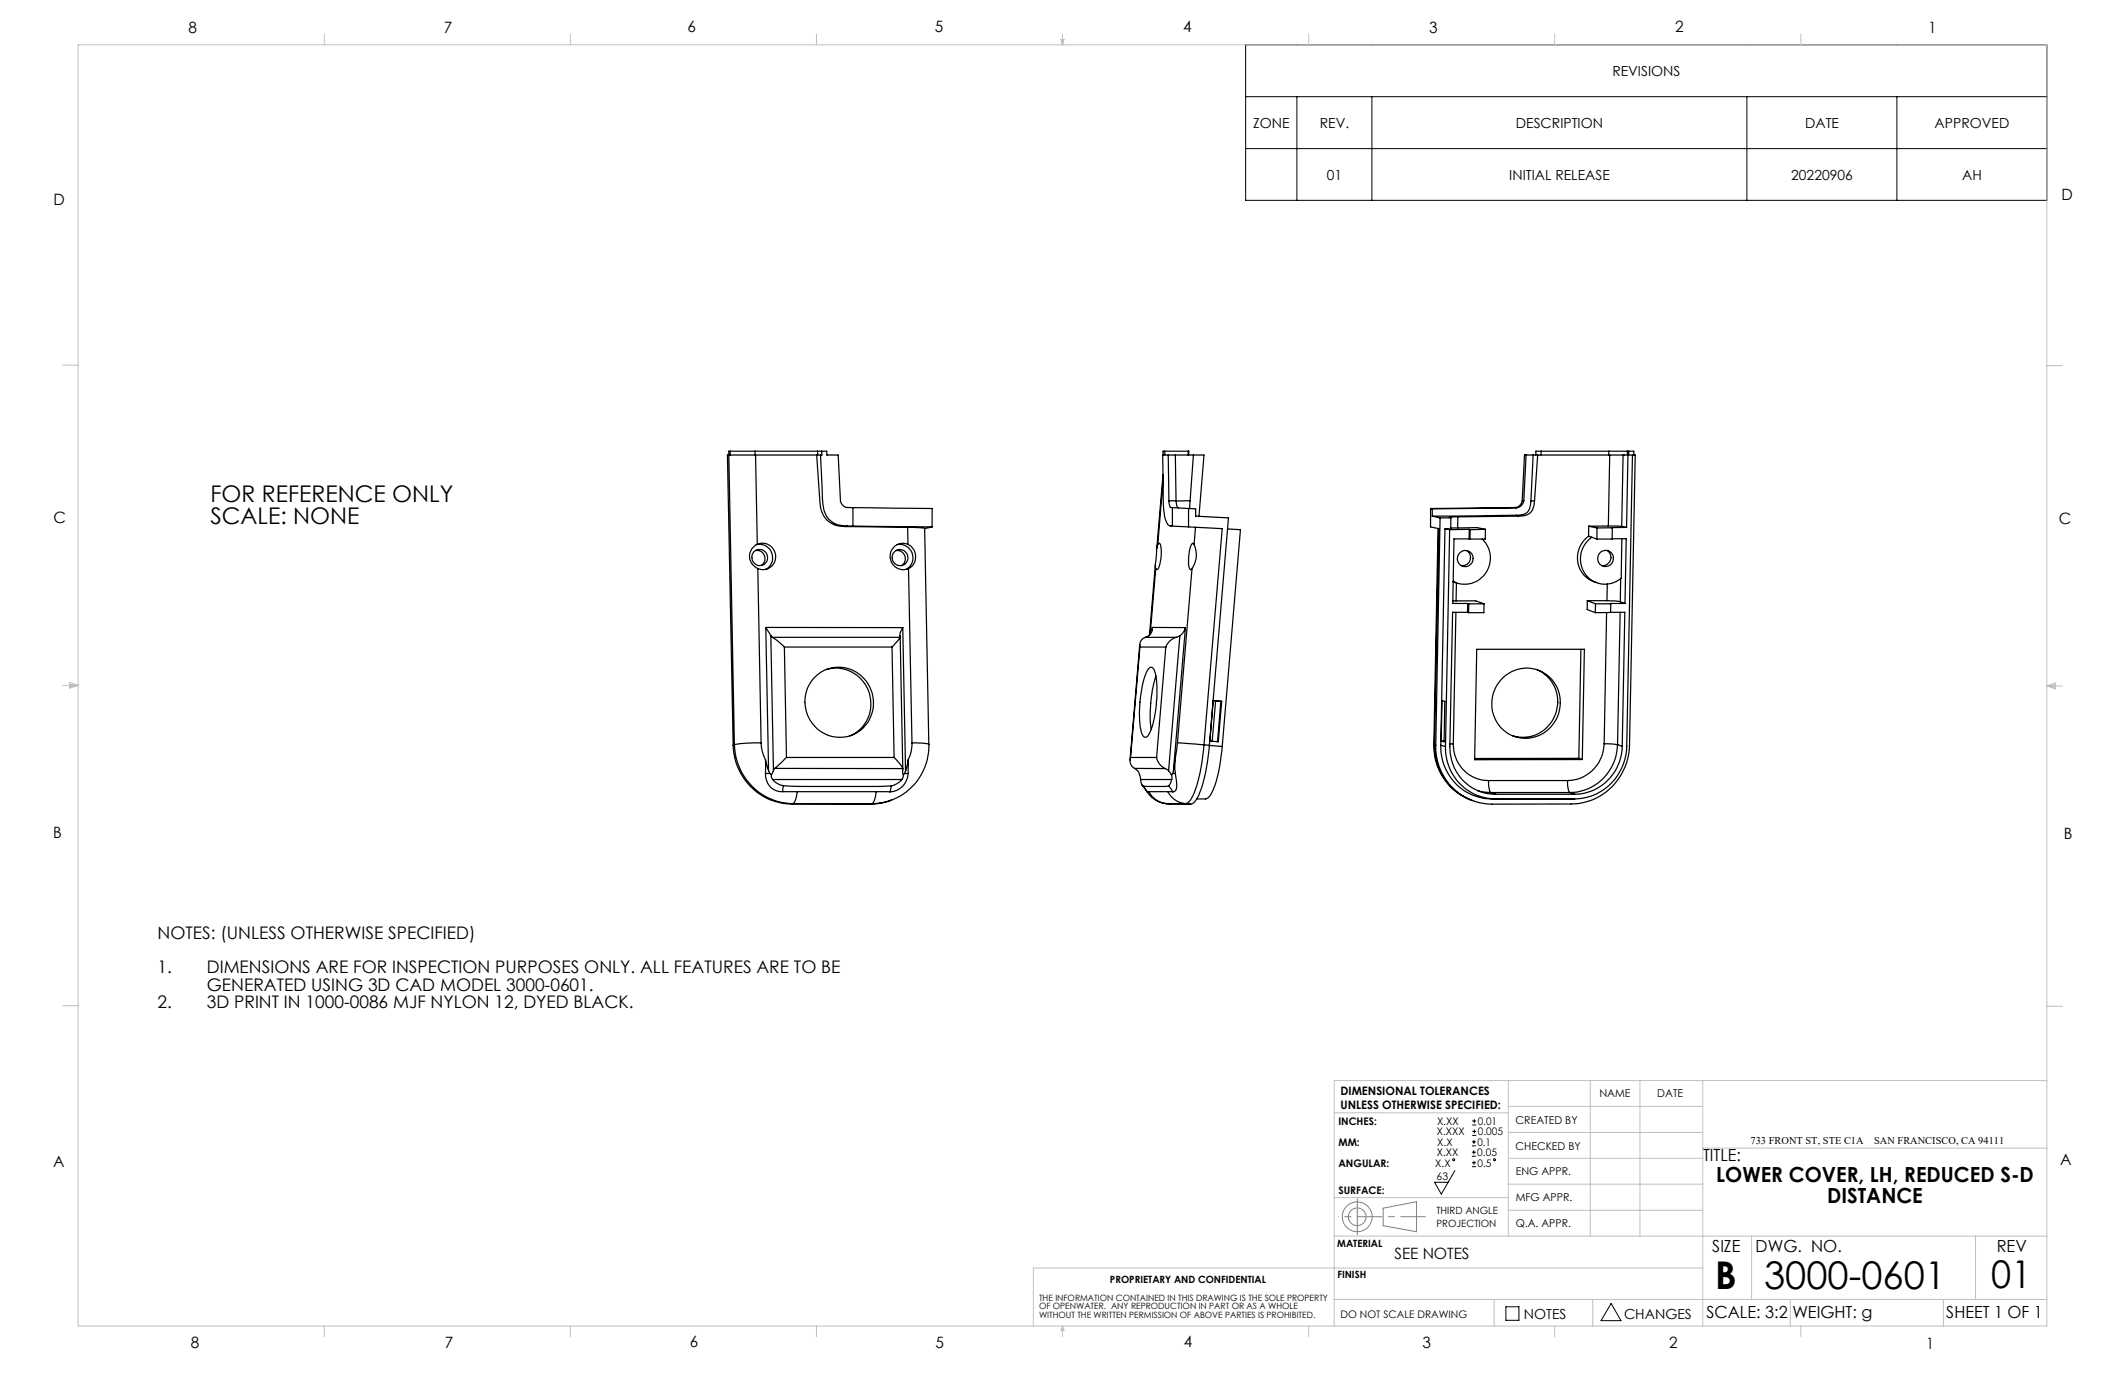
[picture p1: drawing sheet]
<svg xmlns="http://www.w3.org/2000/svg" width="432mm" height="279mm" viewBox="0 0 432 279" stroke-linecap="round" stroke-linejoin="round" font-family="sans-serif">
<g fill="none" stroke="#000" stroke-width=".2">
<path d="M253.1 9.1h162.8v31.6h-162.8zM253.1 19.6h162.8M263.5 19.6v21.1M278.8 19.6v21.1M355 19.6v21.1M385.4 19.6v21.1M253.1 30.2h162.8M295.6 237.9l-2.7 4.7-1.4-2.4h2.8M299.1 234.9h.8M299.1 234.1h.8M299.1 232.8h.8M299.1 232h.8"/>
<path d="M299.1 237.1h.8M299.1 236.3h.8M299.2 228.6h.8M299.2 227.8h.8M299.2 230.7h.8M299.2 229.9h.8M299.5 233.8v.8M299.5 231.6v.8M299.5 235.9v.8M299.6 227.4v.8M299.6 229.5v.8M306 265.5h2.6v2.8h-2.6z"/>
<path d="M327.4 264.9l2 3.5h-4.1z"/>
<circle cx="295.4" cy="235.7" r=".2"/>
<circle cx="303.7" cy="235.7" r=".2"/>
</g>
<g fill="none" stroke="#808080" stroke-width=".2">
<path d="M281.1 245.5l6.7-1.3v6.1l-6.7-1.2z"/>
<circle cx="275.8" cy="247.3" r="1.8"/>
<circle cx="275.8" cy="247.3" r="3"/>
</g>
<path d="M275.8 247.2h13.8" fill="none" stroke="#808080" stroke-width=".2" stroke-dasharray="15.2 1.3 1.3 1.3" stroke-dashoffset="10.2"/>
<path d="M275.8 247.2v-3.6M275.8 247.2v3.7" fill="none" stroke="#808080" stroke-width=".2" stroke-dasharray="15.2 1.3 1.3 1.3"/>
<path d="M275.8 247.2h-3.8" fill="none" stroke="#808080" stroke-width=".2" stroke-dasharray="15.2 1.3 1.3 1.3" stroke-dashoffset="15.2"/>
<g fill="none" stroke="#c0c0c0" stroke-width=".2">
<path d="M15.9 9.1h400v260.4h-400zM65.9 6.9v2.2M115.9 6.9v2.2M165.9 6.9v2.2M215.6 8h.6l-.3 1.1zM215.7 8l.2 1.1M215.9 6.9v2.2M216 8l-.1 1.1M265.9 6.9v2.2M315.9 6.9v2.2M365.9 6.9v2.2M12.7 74.2h3.2"/>
<path d="M415.9 74.3h3.2M12.7 139.3h3.2M14.2 139.1l1.7 .2M14.2 138.7l1.7 .6-1.7 .5zM15.9 139.3l-1.7 .3M415.9 139.4h3.2M415.9 139.4l1.8-.6v1.2zM415.9 139.4l1.8 .3M417.7 139.2l-1.8 .2M12.7 204.4h3.2M306.5 219.6v31.6M323.1 219.6v31.6"/>
<path d="M333.2 219.6v31.6M346 219.6v49.9M415.9 204.5h3.2M415.9 219.6h-144.8v49.9M271.1 226.1h35.4M306.5 235.4h39.5M306.5 230.1h39.5M306.5 224.8h39.5M346 233.3h69.9M271.1 251.2h144.8M271.1 243.3h35.4M306.5 245.9h39.5"/>
<path d="M306.5 240.6h39.5M346 257.7h-136v11.8M355.9 251.2v12.9M401.4 251.2v12.9M65.9 269.5v2.1M115.9 269.5v2.1M165.9 269.5v2.1M215.9 269.5v2.1M215.9 269.5l.3 .8h-.6zM265.9 269.5v2.1M271.1 264.1h144.8M303.6 264.1v5.4"/>
<path d="M315.9 269.5v2.1M323.6 264.1v5.4M363.8 264.1v5.4M365.9 269.5v2.1M394.9 264.1v5.4"/>
</g>
<g fill="none" stroke="#000" stroke-width=".25">
<path d="M148.1 92.5h5.4M148.1 92.5h-.3l1.2 58.9M148.1 92.5l1.1 58.8M148.4 91.7h5M148.4 91.7h-.3v.8M148.4 91.7v.8M153.4 91.7h13.6M153.4 91.7l.1 .8M153.5 92.5h13.2M153.5 92.5l.4 18.1M165.9 92.5l.7 8.9a5 5 0 0 0 4.7 5.6h.5M166.1 91.7l.1 .8"/>
<path d="M166.7 92.5l.4 7.5a10.6 10.6 0 0 0 .9 4.9 4.5 4.5 0 0 0 4.1 2M167 91.7h1v.8h2.3l.5 9.5a1.64 1.64 0 0 0 1.4 1.1l1.1 .1M167 91.7v.8h-.3M236.3 96.4l-1.2 15M236.3 97.6l-1 13M236.7 91.7h-.4l.1 .8h-.1l.1 7.5a12.8 12.8 0 0 0 .9 6.6l.4 .3h.5M236.7 91.7v.8h.7M236.7 91.7h4.9l-.1 .8M237.4 92.5l.1 9.3M237.4 92.5h7.3l-1.1 12.4M238.8 92.5l.2 9.2M241.5 91.7l-.1 .8"/>
<path d="M242.5 92.5l-.7 9.2M310.1 92.5h1.4M310.1 92.5h-.3l-.5 9.3M310.1 92.5l-.5 9.2M311.5 92.5h15.6M311.5 92.5l-.4 9.3M312.5 92.5l-.7 9.2M313.2 91.7l-.1 .8M326.9 91.7h3.8M326.9 91.7h-14.8v.8M326.9 91.7v.8M327.1 92.5h2.7"/>
<path d="M327.1 92.5l-.3 14.4M329.8 92.5h1.9l-1.1 59.2a10.8 10.8 0 0 1-10.7 10.6M329.8 92.5l-.3 14.5M330.7 91.7h1.3v.8h.3l-1.2 58.9a12 12 0 0 1-11.9 12h-16a11.6 11.6 0 0 1-11.5-12M330.7 91.7v.8M330.8 92.5l-.3 14.7M331 91.7l-.1 .8M153.6 111.9a1.65 1.65 0 0 1 1.7 1 1.65 1.65 0 0 1-.6 2M153.7 110.7a2.72 2.72 0 0 1 3.1 1.6 2.72 2.72 0 0 1-1.2 3.4M153.9 110.6a2.67 2.67 0 0 1 3.7 2.4 2.67 2.67 0 0 1-3.6 2.5M153.9 110.6a2.68 2.68 0 0 0-1.6 2.5 2.68 2.68 0 0 0 1.7 2.4M154 115.5l.7 35.5"/>
<path d="M171.8 107l12.6 .1M172.1 106.9h1.2M172.1 106.9l-.3 .1M173.3 106.9l16.1 .2M173.3 103.2l16.1 .1v3.8M173.3 103.2v3.7M182.1 111.9a1.68 1.68 0 0 1 1.8 1.1 1.68 1.68 0 0 1-.7 1.9M182.3 110.7a2.72 2.72 0 0 1 3.1 1.7 2.72 2.72 0 0 1-1.3 3.3M184.4 107.1l3.5 .3 .8 43.9M184.4 107.1l.1 3.5M184.5 110.6a2.66 2.66 0 0 0-3.6 2.6 2.66 2.66 0 0 0 3.7 2.3M184.5 110.6a2.76 2.76 0 0 1 .1 4.9"/>
<path d="M184.6 115.5l.7 35.5M189.4 107.1l-1.5 .3M234.8 114.7l-1.2 14.3M234.8 115.5l-1.1 13.4M235.3 110.6l.2-.2a5 5 0 0 1 .3 3.9l-.5 1.3-.3 .1-.2-.2M235.3 110.6l-.3 1.2-.2 2.9v.8M237.5 101.8l.3 1.3 .4 .1M238.2 103.2l3.3 .1M238.2 106.9l3.3 .2M238.2 103.2v3.7M239 101.7l.1 1.1 .3 .4M239 101.7l-1.5 .1"/>
<path d="M241.5 103.3v3.8M241.5 107.1l6.9 .3-3.7 43.9M241.5 103.3l1.5 .1v1.5l6.6 .3-3.9 46.2M241.8 101.7v1.6M241.8 101.7l-2.8 .1M242.2 115.5l-2.9 35.5M242.6 110.6a4.9 4.9 0 0 1-.4 4.9M242.6 110.6l-.2-.2a6.4 6.4 0 0 0-.9 4.5l.3 .8 .1 .1 .3-.3M242.9 107.1l-.3 3.5M249.4 107.5l2.7 .1-3.7 44.1M290.7 103.3v3.8l1.6 .3-.8 43.9M290.7 103.3l.3 .1"/>
<path d="M291 104.9l1.6 .3M291 103.4v1.5M292.2 107.4l-.8 43.9M292.6 105.2l-.9 46.2M292.6 105.2h2.2M293.6 107.5l1 .1M293.6 107.5l-.8 43.9M294.6 107.6l-.9 44.1M294.8 105.2v2.3h-1.2M295.9 118.4v3.7M296.2 107.3h-1.4M296.2 107.3l3.9-.1 1.7 .4"/>
<path d="M296.2 105l-1.7 .1 .3 .1M296.2 105v2.3M298 111.9a1.67 1.67 0 0 1 .7 2 1.67 1.67 0 0 1-1.8 1M298.5 109.5h-3l-.3 13.1h3M298.5 109.5h.2M298.6 107.6h-4M298.6 107.6l-.1 1.9M298.6 107.6h.1M298.7 107.6v1.9M301.2 109.5a5.3 5.3 0 0 1 .7 6.9 5.3 5.3 0 0 1-6.6 1.7l.6 .3M301.8 107.6v1.9h-3.1M301.8 107.6h-3.1"/>
<path d="M307.9 103.1l-17.2 .2M307.9 103.1l.3 .1M308.2 104.7l-17.2 .2M308.2 103.2l-17.2 .2M308.2 104.7l.4 .2M308.6 104.9l-12.4 .1M309.3 101.8v.2a1.64 1.64 0 0 1-1.4 1.1M309.6 101.7a1.72 1.72 0 0 1-1.4 1.5M309.6 101.7l-.3 .1M311.1 101.8l-.1 .7a2.11 2.11 0 0 1-2.2 2.2h-.6M311.8 101.7a2.77 2.77 0 0 1-3.2 3.2M311.8 101.7l-.7 .1"/>
<path d="M322.8 106.9l1.7 .4M322.8 106.9v2l1.7 .6M322.9 108.9a5.3 5.3 0 0 0-2.3 5.3 5.3 5.3 0 0 0 3.8 4.2M323.5 109.1a5.1 5.1 0 0 0-1.6 7.1 5.1 5.1 0 0 0 7.1 1.6l.4-.3 .2-8M324.5 107.3v2.2M326.5 111.9a1.64 1.64 0 0 1 .7 1.9 1.64 1.64 0 0 1-1.8 1.1M326.6 118.7l-.1 3.4M326.8 106.9l2.7 .1M326.8 106.9h-4M327.6 109.5h2.8l-.2 13.1M327.6 107.2v2.3h-3.1M327.6 107.2l-3.1 .1"/>
<path d="M329.3 117.6l-.1 4.7M329.5 107l1 .2M330.5 107.2h-3.1h.2M155.6 127.5l1 1.7M155.6 127.5l.6 29.1M155.6 127.5h27.8M156.6 129.2l.3 .3M156.6 129.2l.6 27.4M156.9 129.5l1.1 .7 1.4 1.3M156.9 129.5h26M159.4 131.5h21.9M159.4 131.5l.4 22.4"/>
<path d="M165.7 137.4a7.1 7.1 0 0 1 9-.3 7.1 7.1 0 0 1 2.1 8.8 6.9 6.9 0 0 1-7.5 3.8 6.9 6.9 0 0 1-5.7-6.3 6.9 6.9 0 0 1 2.1-6zM167.8 136.1a7.2 7.2 0 0 1 8.7 4.4 7.2 7.2 0 0 1-3.8 9M181.3 131.5l.4 22.4M182.9 129.5l-1.6 2M182.9 129.4l.5 26.9M183.4 127.5a2.41 2.41 0 0 0-.5 2M183.4 127.5l.6 29.1M231.6 131l-2 23.4M231.6 131.5h5.3M231.6 131.5l-1.9 22.4M232.8 129.5a1.67 1.67 0 0 0-1.2 2M232.8 129.5h6.2"/>
<path d="M233.3 136a.69 .69 0 0 1 .8-.4 .69 .69 0 0 1 .5 .7 22.9 22.9 0 0 1-1.1 12.8 .72 .72 0 0 1-.4 .6 .72 .72 0 0 1-.8-.1 10.7 10.7 0 0 1-.7-5.6l.4-3.9a12.3 12.3 0 0 1 1.3-4.1zM234.2 127.5a1.89 1.89 0 0 1-1.4 2M234.2 127.5h6.7M234.2 127.5l-.1 .6M234.9 137.4a26 26 0 0 0-1 10.8M236.9 131.5l-1.9 22.4M239 129.5a3.1 3.1 0 0 0-2.1 2M239.7 129.2l-.7 .3M239.7 129.2l-2.2 27.4M240.9 127.5l-.4 .9-.8 .8M240.9 127.5l-2.5 29.1M295.2 122.1h.7"/>
<path d="M295.8 124.4l-.5 26.8M295.9 122.1h4l1.7 .6M298.2 124.4h-3l-.6 27.3a9.3 9.3 0 0 0 9.3 9.7M298.2 124.4l.2 .1M298.2 122.6v1.8M298.2 122.6l.2 .1M298.4 122.7h3.2M298.4 122.7v1.8M300.1 131.9h21.8l-.4 22.4-21.9 .1zM301.6 122.7l-.1 1.8h-3.1M305.5 137.6a6.9 6.9 0 0 1 9-.3 6.9 6.9 0 0 1 1.8 8.8 6.9 6.9 0 0 1-9.2 3.3 6.9 6.9 0 0 1-3.4-9.1l.5-1.2zM312.3 136.1a7.2 7.2 0 0 1 3.8 9 7.2 7.2 0 0 1-8.7 4.4"/>
<path d="M321.2 131.9l-.4 22.2M322.5 122.1h4M322.5 122.1v1.8l1.7 .6M322.5 122.1l1.7 .6M324.2 122.7h3.1M324.2 122.7v1.8M326.5 124.5l-.5 26.6M326.5 122.1l2.7 .2M327.3 124.4h2.9l-.6 27.3M327.3 122.7v1.8h-3.1M329.2 124.4l-.5 26.9M329.2 122.3l1 .3"/>
<path d="M330.2 122.6h-3.1l.2 .1M149 151.4a12.1 12.1 0 0 0 11.9 12M149.2 151.3a12.2 12.2 0 0 0 11.9 12M149.2 151.3l-.2 .1M154.7 151h-2.7l-2.8 .3M154.7 151a7.9 7.9 0 0 0 .8 3.4M155.5 154.4v2.8M155.5 157.2a3.4 3.4 0 0 0 3.5 3.7M155.5 154.4l.7 2.2M156.2 156.6l.2 .5M156.4 157.1l.4 .3M156.4 157.1l-.9 .1"/>
<path d="M156.8 157.4a.87 .87 0 0 0 .2 1M157 158.4l.2 .2a3.9 3.9 0 0 0 2 1.1M157 158.4h26.3M157.2 156.6l-.4 .8M157.4 156.1l-.2 .5M157.4 156.1l26 .1M159.2 159.7l-.2 1.2M159.2 159.7l3.8 .1 18.1-.1M159.8 153.9l-2.4 2.2M159.8 153.9h21.9M181.1 159.7l-.2 1.2M181.7 153.9l.9 1 .8 1.3"/>
<path d="M183.3 158.4a4.1 4.1 0 0 1-2.2 1.3M183.4 156.2l.2 1.2M183.6 157.4l-.1 .6-.2 .4M183.8 157.2l-.2 .2M183.8 157.2h.1M183.9 157.2h.6M184 156.6l-.2 .6M184.5 154.4l-.5 2.2M184.5 157.2a3.9 3.9 0 0 1-3.6 3.7M184.5 154.4v2.8M185.3 151a7.4 7.4 0 0 1-.8 3.4M185.3 151h2.3l1.1 .3"/>
<path d="M188.7 151.3a11.8 11.8 0 0 1-7.7 11.3M229.7 153.9a1.79 1.79 0 0 0 .8 2.2M229.7 153.9h5.3M230.5 156.1a2.86 2.86 0 0 1 1.3 2.3M230.5 156.1l6.3 .1M231.8 158.4l.2 1 .2 .3M231.8 158.4h6.3M232 159.5l.3 .3a6.4 6.4 0 0 0 4.6 3.5M232.2 159.7l.9 .1 4.4-.1M232.2 159.7l.9 1.2h.4M235 153.9a3.1 3.1 0 0 0 1.8 2.3M236.8 156.2l.7 .4"/>
<path d="M237.5 159.7l.8 1.2M237.5 156.6l.5 .8M238 157.4l.1 1M238.1 158.4l-.6 1.3M238.3 157.2h.5M238.3 157.2l-.3 .2M238.4 156.6l-.1 .6M238.8 154.4v2.8M238.8 154.4l-.4 2.2M238.8 157.2a7.2 7.2 0 0 1 .1 3.4l-.6 .3M239.3 151l5.4 .3M239.3 151l-.5 3.4"/>
<path d="M244.7 151.3a30.1 30.1 0 0 1-2.6 10.9l-.6 .8-.7 .3M244.7 151.3l1 .1M245.7 151.4a30.1 30.1 0 0 1-2.5 10.9l-.6 .8-.7 .3M245.7 151.5l2.7 .2M246.5 142.3l-.6 8.3 1.6 .1 .7-8.2M246.5 142.3l1.7 .2M246.5 142.3l.5 .1-.7 8.2M248.2 142.5h-.1l-.7 8.2M248.4 151.7a25.2 25.2 0 0 1-2.5 9.9l-.8 .7h-1.9M291.4 151.3a11.8 11.8 0 0 0 7.6 11.3M291.4 151.3h.1M291.5 151.3a11.6 11.6 0 0 0 7.5 11.3"/>
<path d="M291.5 151.3l.2 .1M292.8 151.4a10.5 10.5 0 0 0 10.4 10.9h16.8M292.8 151.4l.9 .3M292.8 150.6h.6M293 142.3l.6 .2-.2 8.2-.6-.1zM293.7 151.7a10.3 10.3 0 0 0 10.2 10.6M294.6 151.2h.7M295.3 151.2a7.2 7.2 0 0 0 7.2 7.4M302.5 158.6v.4a2.66 2.66 0 0 0 .5 2M302.5 158.6h16M318.5 158.6v.4a2.66 2.66 0 0 0 .5 2M320.8 154.1h-21.2"/>
<path d="M320.8 154.1l.7 .2M326 151.1a7.6 7.6 0 0 1-7.5 7.5M326 151.1l2.7 .2M328.7 151.3a9.9 9.9 0 0 1-9.7 9.7M328.7 151.3l.9 .4M329.6 151.7a9.9 9.9 0 0 1-9.6 9.7M159 160.9h3M160.9 163.4h16M161.1 163.3h16.1M161.1 163.3l-.2 .1M162 160.9a3.7 3.7 0 0 1-.9 2.4M162 160.9h16"/>
<path d="M177.2 163.3l-.3 .1M178 160.9h2.9M178 160.9a3.5 3.5 0 0 1-.8 2.4M181 162.6l-1.6 .5-2.5 .3M181 162.6l-1.3 .4-2.5 .3M233.5 160.9a4.5 4.5 0 0 0 3.5 2.4M233.5 160.9h3.8M236.9 163.3l1.2 .1M236.9 163.3h.1M237 163.3h3.8M237 163.3l1.1 .1M237.3 160.9a4.4 4.4 0 0 0 3.5 2.4"/>
<path d="M237.3 160.9h1M238.1 163.4h3.8M240.8 163.3l1.1 .1M299 162.6l.3 .1M299 162.6h.1M300.2 160.7l1.3 .2 1.5 .1M303 161l.9 .4M303 161h16M303.9 161.4h16.1M315.3 162.3h.1M319 161l1 .4"/>
<circle cx="154.4" cy="113.3" r="1.63"/>
<circle cx="182.9" cy="113.3" r="1.63"/>
<circle cx="297.7" cy="113.5" r="1.63"/>
<circle cx="326.2" cy="113.5" r="1.63"/>
</g>
<g font-size="7.8">
<text x="348.5" y="261.9">B</text>
<text x="358.5" y="261.9">3000-0601</text>
<text x="404.6" y="261.8">01</text>
</g>
<g font-size="4.7">
<text x="42.8" y="101.9">FOR REFERENCE ONLY</text>
<text x="42.8" y="106.4">SCALE: NONE</text>
</g>
<g font-size="4.2">
<text x="348.7" y="240.3">LOWER COVER, LH, REDUCED S-D</text>
<text x="371.3" y="244.5">DISTANCE</text>
</g>
<g font-size="3.5">
<text x="32" y="190.7">NOTES: (UNLESS OTHERWISE SPECIFIED)</text>
<text x="32" y="197.8">1.</text>
<text x="42" y="197.8">DIMENSIONS ARE FOR INSPECTION PURPOSES ONLY. ALL FEATURES ARE TO BE</text>
<text x="42" y="201.3">GENERATED USING 3D CAD MODEL 3000-0601.</text>
<text x="32" y="204.9">2.</text>
<text x="42" y="204.9">3D PRINT IN 1000-0086 MJF NYLON 12, DYED BLACK.</text>
</g>
<g font-size="3.4">
<text x="346.1" y="235.9">TITLE:</text>
<text x="347.9" y="254.3">SIZE</text>
<text x="356.7" y="254.4">DWG. NO.</text>
<text x="405.7" y="254.5">REV</text>
<text x="346.8" y="267.9">SCALE: 3:2</text>
<text x="364.2" y="267.9">WEIGHT: g</text>
<text x="395.5" y="267.9">SHEET 1 OF 1</text>
</g>
<g font-size="3.2">
<text x="38.3" y="6.7">8</text>
<text x="90.2" y="6.7">7</text>
<text x="139.7" y="6.5">6</text>
<text x="190" y="6.5">5</text>
<text x="240.4" y="6.5">4</text>
<text x="290.4" y="6.7">3</text>
<text x="340.4" y="6.5">2</text>
<text x="391.9" y="6.7">1</text>
<text x="10.9" y="41.6">D</text>
<text x="418.9" y="40.7">D</text>
<text x="10.9" y="106.3">C</text>
<text x="418.4" y="106.4">C</text>
<text x="10.8" y="170.2">B</text>
<text x="419.4" y="170.6">B</text>
<text x="10.8" y="237.2">A</text>
<text x="418.6" y="236.8">A</text>
<text x="283.3" y="255.9">SEE NOTES</text>
<text x="38.8" y="273.8">8</text>
<text x="90.4" y="273.8">7</text>
<text x="140.2" y="273.8">6</text>
<text x="190.1" y="273.9">5</text>
<text x="240.5" y="273.8">4</text>
<text x="289" y="273.9">3</text>
<text x="339.1" y="273.8">2</text>
<text x="391.4" y="274.1">1</text>
</g>
<g font-size="2.8">
<text x="327.6" y="15.4">REVISIONS</text>
<text x="254.6" y="26">ZONE</text>
<text x="268.2" y="26">REV.</text>
<text x="308" y="26">DESCRIPTION</text>
<text x="366.8" y="26">DATE</text>
<text x="393.1" y="26">APPROVED</text>
<text x="269.6" y="36.5">01</text>
<text x="306.7" y="36.5">INITIAL RELEASE</text>
<text x="364" y="36.5">20220906</text>
<text x="398.7" y="36.5">AH</text>
<text x="309.6" y="268">NOTES</text>
<text x="330" y="268">CHANGES</text>
</g>
<g font-size="2.4">
<text x="272.4" y="222.5">DIMENSIONAL TOLERANCES</text>
<text x="272.4" y="225.3">UNLESS OTHERWISE SPECIFIED:</text>
</g>
<g font-size="2.2">
<text x="325" y="222.9">NAME</text>
<text x="336.8" y="222.9">DATE</text>
<text x="308" y="233.6">CHECKED BY</text>
<text x="308" y="228.4">CREATED BY</text>
<text x="308" y="238.8">ENG APPR.</text>
<text x="308" y="244">MFG APPR.</text>
<text x="308" y="249.3">Q.A. APPR.</text>
</g>
<g font-size="2.1">
<text x="272" y="228.6">INCHES:</text>
<text x="272" y="232.8">MM:</text>
<text x="292" y="230.7">X.XXX</text>
<text x="292" y="228.6">X.XX</text>
<text x="292.1" y="232.8">X.X</text>
<text x="300.2" y="232.8">0.1</text>
<text x="300.3" y="228.6">0.01</text>
<text x="300.3" y="230.7">0.005</text>
<text x="355.7" y="232.4">733 FRONT ST, STE C1A</text>
<text x="380.8" y="232.4">SAN FRANCISCO, CA 94111</text>
<text x="272" y="237">ANGULAR:</text>
<text x="291.6" y="237">X.X</text>
<text x="291.9" y="239.8">63</text>
<text x="292" y="234.9">X.XX</text>
<text x="300.2" y="234.9">0.05</text>
<text x="300.2" y="237">0.5</text>
<text x="272" y="242.6">SURFACE:</text>
<text x="272.4" y="267.8">DO NOT SCALE DRAWING</text>
</g>
<g font-size="2">
<text x="291.9" y="246.8">THIRD ANGLE</text>
<text x="291.9" y="249.3">PROJECTION</text>
<text x="271.7" y="253.4">MATERIAL</text>
<text x="225.5" y="260.6">PROPRIETARY AND CONFIDENTIAL</text>
<text x="271.8" y="259.7">FINISH</text>
</g>
<g font-size="1.8">
<text x="211.1" y="264.3">THE INFORMATION CONTAINED IN THIS DRAWING IS THE SOLE PROPERTY</text>
<text x="211.1" y="266.1">OF OPENWATER. ANY REPRODUCTION IN PART OR AS A WHOLE</text>
<text x="211.1" y="267.8">WITHOUT THE WRITTEN PERMISSION OF ABOVE PARTIES IS PROHIBITED.</text>
</g>
</svg>
